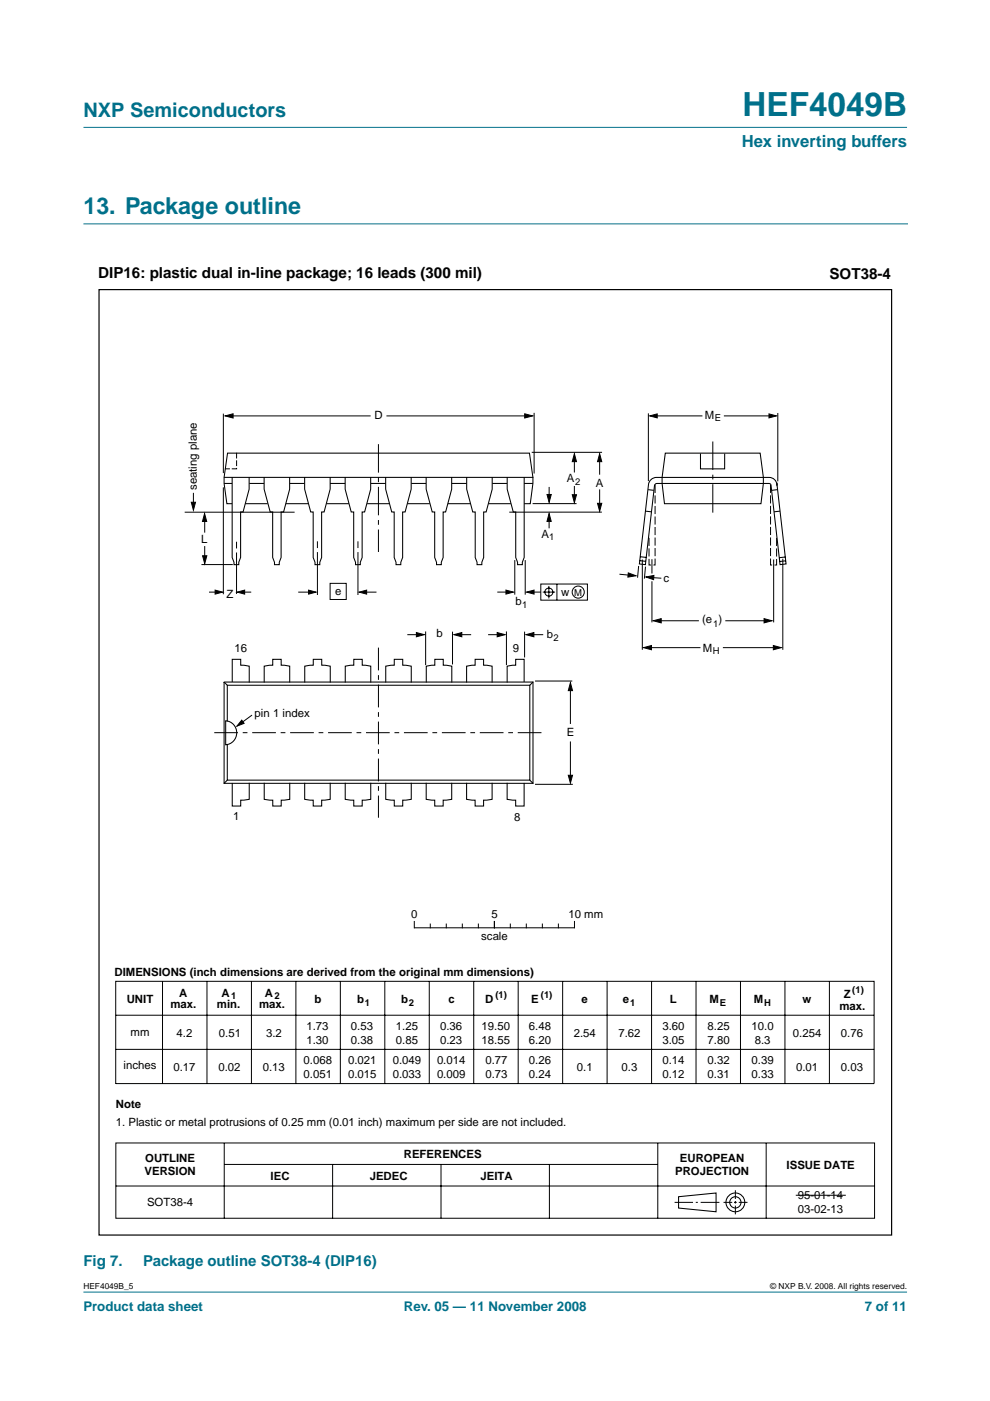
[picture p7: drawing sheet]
<svg xmlns="http://www.w3.org/2000/svg" width="210mm" height="297mm" viewBox="0 0 210 297" stroke-linecap="round" stroke-linejoin="round" font-family="sans-serif">
<g fill="#00708a" stroke="#00708a" stroke-width=".21">
<path d="M17.7 273.9h174.6z"/>
<path d="M17.7 27h174.6z"/>
</g>
<path d="M17.7 47.5h174.7" fill="none" stroke="#00708a" stroke-width=".21"/>
<g fill="none" stroke="#000" stroke-width=".21">
<path d="M47.4 87.7v12.6M48.1 88.2h30.5M81.9 88.2h30M112.7 95.9h14.9M113.2 87.5v12.9M121.8 96.9v3.3M127.1 96.6v4M137.5 87.6v14.4M138.5 88.2h10.4M153.5 88.2h10.4M164.9 87.6v14.5M39.2 108.6h23.3"/>
<path d="M41 104.5v2.6M42.7 119.7h6.7M43.4 109.9v3M43.4 115.8v3M47.4 103.3v22.7M50.2 114.9v1.4M50.2 117.1v8.8M67.3 114.8v1.4M67.3 117.1v9.1M75.9 114.8v1.4M75.9 117.1v9.1M109.1 118.7v7.4"/>
<path d="M111.4 118.7v7.4M112.9 106.8h9.3M116.4 109.6v2.4M116.4 103.2v2.5M121.8 103v3M127.1 103.8v4.1M127.6 108.6h-19.6M135.4 120l-.2 2.5M136.2 118.6v19.2M138.2 118.6v3M164 118.6v13.4M166 118.5v19.3"/>
<path d="M44.3 125.5h2.1M51.1 125.5h2.2M63.2 125.5h3.1M70 123.7h3.4v3.4h-3.4zM77 125.5h2.8M86.4 134.6h2.8M90.2 133.9v7.1M95.9 133.9v7M97 134.6h2.9M103.5 134.6h2.8M105.4 125.5h2.6M107.4 133.9v7.1"/>
<path d="M111.2 133.9v5.5M112.3 134.6h2.9M112.5 125.5h2.2M114.7 123.8h9.8v3.4h-9.8zM115.1 125.5h2.6M116.4 124.2v2.7M118.1 123.8v3.4M131.3 121.7l2.7 .3M136.9 120.1l-.3 2.6M137.3 137.3h11.2M137.5 122.4l2.7 .2M138.2 123.2v8.8"/>
<path d="M139.3 131.6h8.9M153.3 137.3h11.1M153.8 131.6h9M53.4 151.6l-2.5 1.9M113.4 144.4h7.9M120.9 145.8v7.7M120.9 157.2v7.9M113.4 166.3h8.1M87.8 195.4v1.3M87.9 196.7h33.8M91.2 195.9v.8M94.6 195.9v.8"/>
<path d="M98 195.9v.8M101.4 195.9v.8M104.8 195.4v1.3M108.2 195.9v.8M111.6 195.9v.8M115 195.9v.8M118.4 195.9v.8M121.8 195.4v1.3M24.6 215.2h160.7M34.5 208v21.8M43.9 208.1v21.6M53.3 208.1v21.6"/>
<path d="M62.7 208.1v21.6M72.2 208.1v21.6M81.6 208.1v21.6M91 208v21.7M100.4 208v21.7M109.9 208v21.7M119.3 208v21.7M128.7 208v21.7M138.1 208v21.7M147.6 208v21.7M157 208.1v21.6M166.4 208.1v21.6"/>
<path d="M175.9 208.1v21.6M24.6 229.7h160.7v-21.6h-160.8v21.7M24.6 222.5h160.7M24.6 242.3h160.8v16h-160.8zM24.6 251.5h160.8M47.5 242.4v15.9M47.6 246.9h91.9M70.5 246.9v11.4M93.5 246.9v11.4M116.5 246.9v11.4M139.5 242.4v15.9M143 254.9h3.9"/>
<path d="M147.5 254.9h.5M148.6 254.9h3.9M153.4 254.9h1.8M155.6 254.9h.6M155.9 252.4v1.8M155.9 254.7v.5M155.9 255.6v1.9M156.6 254.9h1.9M162.4 242.4v15.9M168.7 253.4h10.6"/>
<circle cx="116.4" cy="125.5" r=".85"/>
<circle cx="122.6" cy="125.5" r="1.28"/>
</g>
<g fill="none" stroke="#000" stroke-width=".22">
<path d="M141.1 96.1h20.1l.7 5.1v1.3l-.6 4.3h-20.4l-.5-4.3v-1.3zM148.5 96.2v3.2h5.1v-3.2M47.5 102.5h1.7M47.6 101.2h65.4M49.2 106.8h-1.1l-.6-4.3v-1.3l.7-5.1h64.1l.7 5.1v1.3l-.6 4.3h-1.3M49.2 101.2v17l.4 1v.5h1v-.5l.4-1v-9.7h.5l1.3-4.8v-2.5M52 106.8h4.8M52.9 102.5h3.1M56 101.2v2.5l1.3 4.8h.5v9.7l.4 1v.5h1v-.5l.4-1v-9.7h.5l1.3-4.8v-2.5M60.6 106.8h4.8M61.4 102.5h3.2M64.6 101.2v2.5l1.3 4.8h.5v9.7l.4 1v.5h1v-.5l.4-1v-9.7h.5l1.3-4.8v-2.5"/>
<path d="M69.2 106.8h4.8M70 102.5h3.2M73.2 101.2v2.5l1.3 4.8h.5v9.7l.4 1v.5h1v-.5l.4-1v-9.7h.5l1.3-4.8v-2.5M77.8 106.8h4.8M78.6 102.5h3.2M81.8 101.2v2.5l1.3 4.8h.5v9.7l.4 1v.5h1v-.5l.4-1v-9.7h.5l1.3-4.8v-2.5M86.4 106.8h4.7M87.2 102.5h3.1M90.4 101.2v2.5l1.2 4.8h.6v9.7l.4 1v.5h1v-.5l.4-1v-9.7h.5l1.3-4.8v-2.5M95 106.8h4.7M95.8 102.5h3.1M98.9 101.2v2.5l1.3 4.8h.6v9.7l.3 1v.5h1.1v-.5l.3-1v-9.7h.6l1.3-4.8v-2.5"/>
<path d="M103.6 106.8h4.7M104.4 102.5h3.1M111.1 102.5h1.9M111.1 101.2v17l-.4 1v.5h-1v-.5l-.4-1v-9.7h-.5l-1.3-4.8v-2.5M135.6 118.9l1.3 .1M135.7 118l1.3 .2M136.8 108.4l1.3 .1M137.4 103.8l1.2 .2M137.9 101.8l.8-.5 .5-.1h23.9a1.66 1.66 0 0 1 1.6 1.5l2 16.9-1.3 .1-1.9-16.7-.2-.4-24-.1-.3 .1-.2 .4-2 16.7-1.2-.1 1.9-16.9zM164.8 103.8l-1.2 .2M165.4 108.4l-1.3 .1M166.5 118.1l-1.3 .1"/>
<path d="M166.6 118.9l-1.3 .1M47.5 144.6h65.5v21.5h-65.5zM47.5 144.6l.7 .7M47.8 152.8a2.55 2.55 0 0 1 2.4 2.6 2.55 2.55 0 0 1-2.4 2.5zM48.2 152.9v-7.6h64.1v20.1h-64.1v-7.5M49.2 144.5v-4.7h1.8v1.2l1.8 .2v3.4M56 144.6v-3.4l1.8-.2v-1.2h1.8v1.2l1.8 .2v3.4M64.6 144.6v-3.4l1.8-.2v-1.2h1.8v1.2l1.8 .2v3.4M73.2 144.6v-3.4l1.8-.2v-1.2h1.8v1.2l1.8 .2v3.4M81.8 144.6v-3.4l1.8-.2v-1.2h1.8v1.2l1.8 .2v3.4M90.4 144.6v-3.4l1.8-.2v-1.2h1.8v1.2l1.8 .2v3.4M98.9 144.6v-3.4l1.8-.2v-1.2h1.8v1.2l1.8 .2v3.4"/>
<path d="M111.1 144.5v-4.7h-1.8v1.2l-1.8 .2v3.4M113 144.6l-.7 .7M48.2 165.4l-.7 .7M52.8 166.1v3.4l-1.8 .1v1.3h-1.8v-4.8M56 166.1v3.4l1.8 .1v1.3h1.8v-1.3l1.8-.1v-3.4M64.6 166.1v3.4l1.8 .1v1.3h1.8v-1.3l1.8-.1v-3.4M73.2 166.1v3.4l1.8 .1v1.3h1.8v-1.3l1.8-.1v-3.4M81.8 166.1v3.4l1.8 .1v1.3h1.8v-1.3l1.8-.1v-3.4M90.4 166.1v3.4l1.8 .1v1.3h1.8v-1.3l1.8-.1v-3.4M98.9 166.1v3.4l1.8 .1v1.3h1.8v-1.3l1.8-.1v-3.4M107.5 166.1v3.4l1.8 .1v1.3h1.8v-4.8M112.3 165.4l.7 .7"/>
<path d="M143.9 253.7l7.9-.8v4l-7.9-.8z"/>
<circle cx="155.9" cy="254.9" r="1.2"/>
<circle cx="155.9" cy="254.9" r="1.99"/>
</g>
<g fill="#000" stroke="#000" stroke-width=".21">
<path d="M47.7 88.2l1.7-.5v.9zM111.2 87.7l1.7 .5-1.7 .4zM121.8 96.2l.4 1.7h-.9zM127.1 96.2l.5 1.7h-.9zM137.8 88.2l1.5-.4v.8zM163 87.8l1.6 .4-1.6 .4zM40.6 106.5h.9l-.5 1.7zM43.4 108.9l.4 1.7h-.9zM43 117.8h.9l-.5 1.7zM116.4 108.9l.5 1.6h-.9zM116 104.8h.9l-.5 1.7zM121.3 104.9h.9l-.4 1.7z"/>
<path d="M126.7 106.7h.9l-.5 1.7zM45.6 125.1l1.6 .4-1.6 .5zM50.3 125.5l1.6-.4v.9zM65.4 125.1l1.6 .4-1.6 .5zM76.1 125.5l1.6-.4v.9zM88.3 134.1l1.7 .5-1.7 .4zM96.2 134.6l1.7-.5v.9zM105.4 134.1l1.7 .5-1.7 .4zM107.3 125.1l1.6 .4-1.6 .5zM111.5 134.6l1.7-.5v.9zM111.6 125.5l1.6-.4v.9zM133.2 121.5l1.6 .6-1.7 .3z"/>
<path d="M136.4 137.3l1.7-.4v.9zM136.9 122.3l1.7-.3v.9zM138.5 131.6l1.7-.4v.9zM162 131.2l1.7 .4-1.7 .5zM164 136.9l1.6 .4-1.6 .5zM51.3 152.7l.5 .7-1.6 .6zM120.9 144.7l.5 1.7h-.9zM120.5 164.4h.9l-.5 1.7z"/>
</g>
<path d="M80.2 94.2v22.8M151.1 93.6v15.7" fill="none" stroke="#000" stroke-width=".21" stroke-dasharray="6 1 1 1" stroke-linecap="butt"/>
<path d="M45.4 155.3h70.1" fill="none" stroke="#000" stroke-width=".21" stroke-dasharray="5 1 1 1" stroke-linecap="butt"/>
<path d="M80.2 137.3v36.1" fill="none" stroke="#000" stroke-width=".21" stroke-dasharray="4.8 1 1 1" stroke-linecap="butt"/>
<path d="M50.2 96.1v3.3h-2.4" fill="none" stroke="#000" stroke-width=".21" stroke-dasharray="1 .6"/>
<path d="M138.9 102.9v16.9h-1.3v-6.3M163.4 102.9v16.9h1.3v-6.3" fill="none" stroke="#000" stroke-width=".21" stroke-dasharray="1.5 .7"/>
<path d="M21 61.4h168v200.5h-168z" fill="none" stroke="#000" stroke-width=".25"/>
<text font-size="7.1" fill="#00708a" x="157.4" y="24.7">HEF4049B</text>
<text font-size="4.9" fill="#00708a" x="17.7" y="45.5">13. Package outline</text>
<text font-size="4.2" fill="#00708a" x="17.7" y="24.9">NXP Semiconductors</text>
<text font-size="3.5" fill="#00708a" x="157.3" y="31.1">Hex inverting buffers</text>
<g font-size="3.2">
<text x="20.8" y="59">DIP16: plastic dual in-line package; 16 leads (300 mil)</text>
<text x="175.9" y="59.1">SOT38-4</text>
</g>
<g font-size="3.2" fill="#00708a">
<text x="17.7" y="268.3">Fig 7.</text>
<text x="30.4" y="268.3">Package outline SOT38-4 (DIP16)</text>
</g>
<g font-size="2.8" fill="#00708a">
<text x="17.7" y="278">Product data sheet</text>
<text x="85.6" y="278">Rev. 05 — 11 November 2008</text>
<text x="183.4" y="278">7 of 11</text>
</g>
<g font-size="2.4">
<text x="79.4" y="88.9">D</text>
<text x="149.4" y="88.9">M</text>
<text x="41.8" y="103.9" transform="rotate(-90 41.8 103.9)">seating plane</text>
<text x="120.2" y="102.2">A</text>
<text x="126.3" y="103.3">A</text>
<text x="114.8" y="114">A</text>
<text x="42.7" y="115.1">L</text>
<text x="140.7" y="123.4">c</text>
<text x="48" y="126.7">Z</text>
<text x="71" y="126.1">e</text>
<text x="109.3" y="128.3">b</text>
<text x="119" y="126.3">w</text>
<text x="92.6" y="135">b</text>
<text x="115.9" y="135.2">b</text>
<text x="148.9" y="132.1">(e )</text>
<text x="49.7" y="138.2">16</text>
<text x="108.7" y="138.2">9</text>
<text x="149" y="138.1">M</text>
<text x="54" y="152">pin 1 index</text>
<text x="120.2" y="156.1">E</text>
<text x="49.5" y="173.9">1</text>
<text x="109" y="174.1">8</text>
<text x="87.2" y="194.6">0</text>
<text x="104.2" y="194.6">5</text>
<text x="120.5" y="194.6">10 mm</text>
<text x="102" y="199.4">scale</text>
<text x="24.3" y="207">DIMENSIONS (inch dimensions are derived from the original mm dimensions)</text>
<text x="26.9" y="212.6">UNIT</text>
<text x="36.1" y="213.8">max.</text>
<text x="38" y="211.4">A</text>
<text x="46" y="213.8">min.</text>
<text x="46.9" y="211.4">A</text>
<text x="55" y="213.8">max.</text>
<text x="56.2" y="211.4">A</text>
<text x="66.7" y="212.6">b</text>
<text x="75.7" y="212.6">b</text>
<text x="85" y="212.6">b</text>
<text x="95.1" y="212.6">c</text>
<text x="102.9" y="212.6">D</text>
<text x="112.6" y="212.6">E</text>
<text x="123.3" y="212.6">e</text>
<text x="132.1" y="212.6">e</text>
<text x="142" y="212.6">L</text>
<text x="150.4" y="212.6">M</text>
<text x="159.8" y="212.6">M</text>
<text x="170.1" y="212.6">w</text>
<text x="178" y="214.1">max.</text>
<text x="178.9" y="211.7">Z</text>
<text x="27.7" y="219.6">mm</text>
<text x="37.4" y="219.8">4.2</text>
<text x="46.4" y="219.8">0.51</text>
<text x="56.4" y="219.8">3.2</text>
<text x="65" y="218.3">1.73</text>
<text x="65" y="221.3">1.30</text>
<text x="74.4" y="218.3">0.53</text>
<text x="74.4" y="221.3">0.38</text>
<text x="83.9" y="218.3">1.25</text>
<text x="83.9" y="221.3">0.85</text>
<text x="93.3" y="218.3">0.36</text>
<text x="93.3" y="221.3">0.23</text>
<text x="102.1" y="218.3">19.50</text>
<text x="102.1" y="221.3">18.55</text>
<text x="112.1" y="218.3">6.48</text>
<text x="112.1" y="221.3">6.20</text>
<text x="121.7" y="219.8">2.54</text>
<text x="131.1" y="219.8">7.62</text>
<text x="140.5" y="218.3">3.60</text>
<text x="140.5" y="221.3">3.05</text>
<text x="150" y="218.3">8.25</text>
<text x="150" y="221.3">7.80</text>
<text x="159.4" y="218.3">10.0</text>
<text x="160" y="221.3">8.3</text>
<text x="168.1" y="219.8">0.254</text>
<text x="178.3" y="219.8">0.76</text>
<text x="26.2" y="226.6">inches</text>
<text x="36.8" y="227.1">0.17</text>
<text x="46.3" y="227.1">0.02</text>
<text x="55.7" y="227.1">0.13</text>
<text x="64.4" y="225.6">0.068</text>
<text x="73.8" y="225.6">0.021</text>
<text x="83.3" y="225.6">0.049</text>
<text x="92.7" y="225.6">0.014</text>
<text x="102.9" y="225.6">0.77</text>
<text x="112.1" y="225.6">0.26</text>
<text x="122.3" y="227.1">0.1</text>
<text x="131.8" y="227.1">0.3</text>
<text x="140.5" y="225.6">0.14</text>
<text x="150" y="225.6">0.32</text>
<text x="159.4" y="225.6">0.39</text>
<text x="168.8" y="227.1">0.01</text>
<text x="178.3" y="227.1">0.03</text>
<text x="64.4" y="228.6">0.051</text>
<text x="73.8" y="228.6">0.015</text>
<text x="83.3" y="228.6">0.033</text>
<text x="92.7" y="228.6">0.009</text>
<text x="102.9" y="228.6">0.73</text>
<text x="112.1" y="228.6">0.24</text>
<text x="140.5" y="228.6">0.12</text>
<text x="150" y="228.6">0.31</text>
<text x="159.4" y="228.6">0.33</text>
<text x="24.6" y="235">Note</text>
<text x="24.6" y="238.6">1. Plastic or metal protrusions of 0.25 mm (0.01 inch) maximum per side are not included.</text>
<text x="85.6" y="245.6">REFERENCES</text>
<text x="30.6" y="249.2">VERSION</text>
<text x="30.8" y="246.3">OUTLINE</text>
<text x="57.4" y="250.2">IEC</text>
<text x="78.4" y="250.2">JEDEC</text>
<text x="101.9" y="250.2">JEITA</text>
<text x="143.2" y="249.2">PROJECTION</text>
<text x="144.2" y="246.3">EUROPEAN</text>
<text x="166.8" y="247.8">ISSUE DATE</text>
<text x="31.2" y="255.8">SOT38-4</text>
<text x="169.1" y="254.2">95-01-14</text>
<text x="169.1" y="257.2">03-02-13</text>
</g>
<g font-size="2">
<text x="151.6" y="89.4">E</text>
<text x="122" y="102.8">2</text>
<text x="116.4" y="114.5">1</text>
<text x="110.7" y="129">1</text>
<text x="121.8" y="126.3">M</text>
<text x="117.4" y="135.9">2</text>
<text x="151.2" y="132.9">1</text>
<text x="151.1" y="138.7">H</text>
<text x="49" y="211.8">1</text>
<text x="58.2" y="211.8">2</text>
<text x="77.4" y="213.2">1</text>
<text x="86.7" y="213.2">2</text>
<text x="105" y="211.5">(1)</text>
<text x="114.7" y="211.5">(1)</text>
<text x="133.6" y="213.2">1</text>
<text x="152.6" y="213.2">E</text>
<text x="162" y="213.2">H</text>
<text x="180.7" y="210.6">(1)</text>
</g>
<g font-size="1.8">
<text x="17.7" y="273.4">HEF4049B_5</text>
<text x="163.3" y="273.4">© NXP B.V. 2008. All rights reserved.</text>
</g>
</svg>
